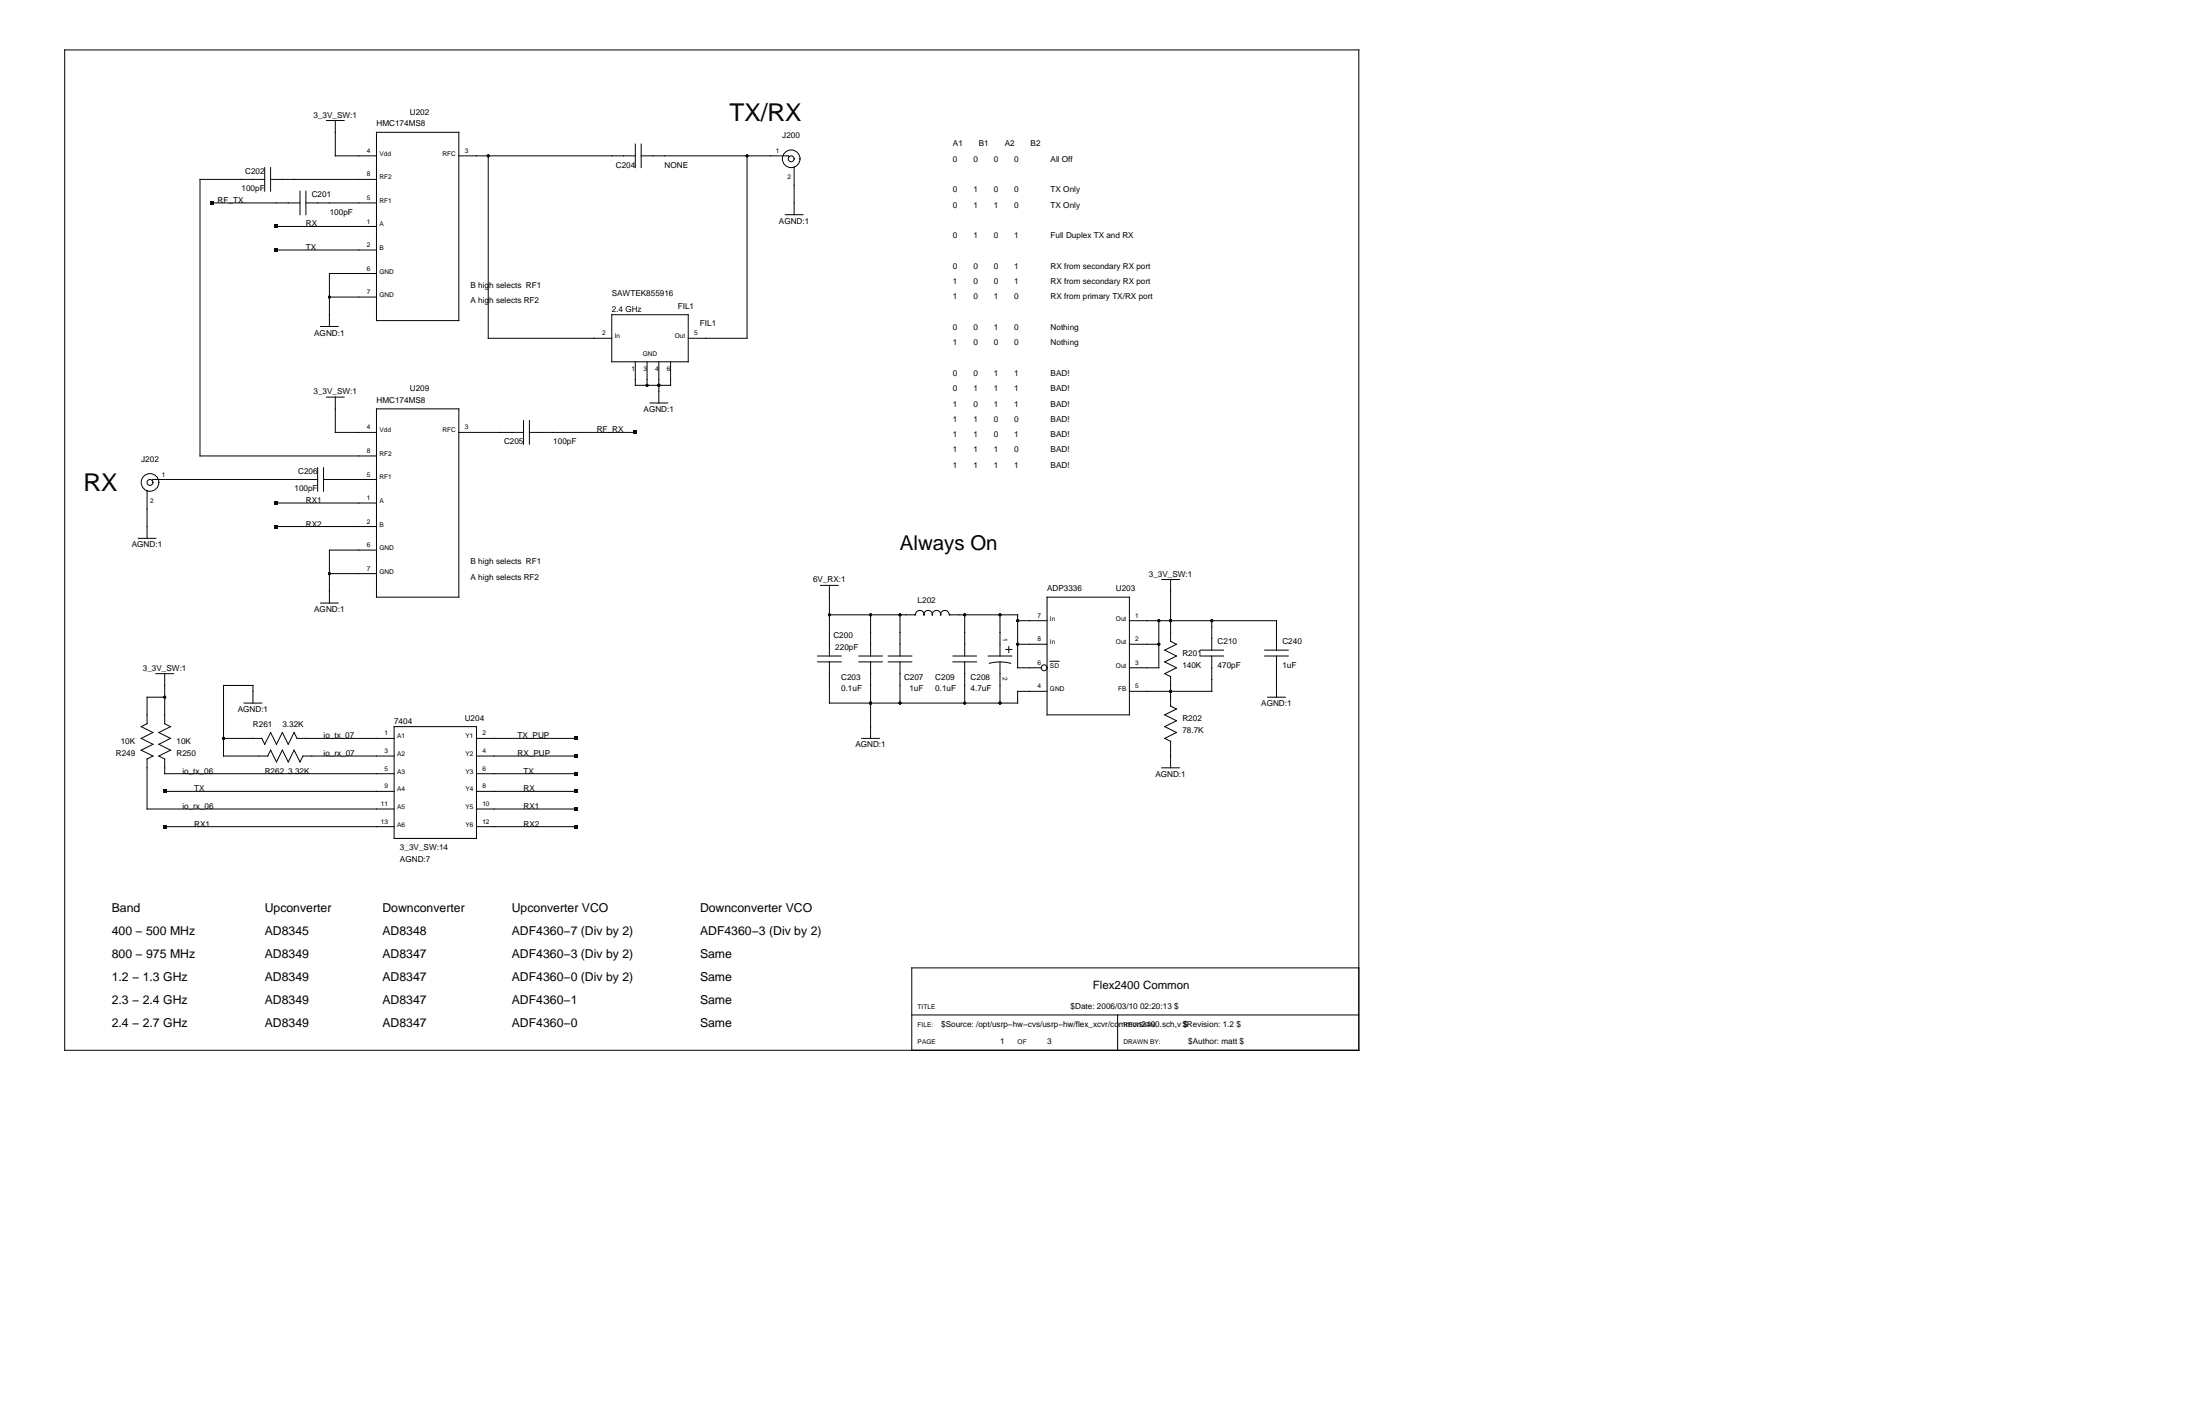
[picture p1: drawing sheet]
<svg xmlns="http://www.w3.org/2000/svg" width="432mm" height="279mm" viewBox="0 0 432 279" stroke-linecap="round" stroke-linejoin="round" font-family="sans-serif">
<g fill="none" stroke="#000" stroke-width=".2">
<path d="M12.7 9.8h254v196.3h-254zM41.6 39.8h17.3M52 35.2h-12.7v54.3h34.6M52 32.9v4.6M53.1 35.2h20.8M53.1 32.9v4.6M58.9 37.5v4.6M60 39.8h13.9M60 37.5v4.6M64.1 23.7h3.4M65.8 23.7v6.9h8.1M73.9 26h16.2v36.9h-16.2z"/>
<path d="M90.1 30.6h34.6M95.8 30.6v35.8h24.3M124.7 28.3v4.6M125.8 30.6h28.9l.2 .2M125.8 28.3v4.6M146.6 30.6v35.8h-11.5M155.8 32.8l.1 9.3M54.3 44.4h19.6M54.3 49.1h19.6M64.7 58.3h9.2M73.9 53.7h-9.2v10.4M154.1 42.1h3.5"/>
<path d="M62.9 64.1h3.5M64.1 77.9h3.4M65.8 77.9v6.9h8.1M120.1 61.8h15v9.2h-15zM124.7 71v4.6h6.9v-4.6M127 71v4.6M127.6 79.1h3.4M129.3 71v8.1M28.9 96.3v9.3M54.3 98.7h19.6M62.3 94.1h-32.3l-.2 .2M62.3 91.8v4.6"/>
<path d="M63.5 94.1h10.4M63.5 91.8v4.6M73.9 80.2h16.2v37h-16.2zM90.1 84.8h12.7M102.8 82.5v4.7M103.9 84.8h20.8M103.9 82.5v4.7M27.1 105.6h3.5M54.3 103.3h19.6M62.9 118.3h3.5M64.7 112.6h9.2M73.9 107.9h-9.2v10.4"/>
<path d="M161.1 114.9h3.4M162.8 114.9v13.8M205.5 117.2h16.2v23.1h-16.2zM228 113.7h3.5M229.8 113.7v12.2M30.6 132.2h3.5M32.3 132.2v9.8l1.2 .6-2.3 1.1 2.3 1.2-2.3 1.1 2.3 1.2-2.3 1.1 1.1 .6v2.9h45.1M32.3 136.8h-3.4v5.2l-1.2 .6 2.3 1.1-2.3 1.2 2.3 1.1-2.3 1.2 2.3 1.1-1.1 .6v9.8h48.5M47.9 138h3.5M49.6 138v-3.5h-5.7v13.8h8.7l.5-1.1M160.5 128.7h4.6M160.5 129.9h4.6"/>
<path d="M162.8 120.6h16.9a.85 .85 0 0 1 .8-.8 .85 .85 0 0 1 .9 .9 .82 .82 0 0 1 .8-.9 .82 .82 0 0 1 .8 .9 .82 .82 0 0 1 .8-.9 .82 .82 0 0 1 .8 .9 .84 .84 0 0 1 .9-.9 .84 .84 0 0 1 .8 .8h13.4v10.4h4.7M162.8 129.9v8.1h36.9v-2.4h5.8M168.6 128.7h4.6M168.6 129.9h4.6M170.9 120.6v8.1M170.9 129.9v15M174.3 128.7h4.7M174.3 129.9h4.7M176.6 120.6v8.1M176.6 129.9v8.1M187 128.7h4.7M187 129.9h4.7"/>
<path d="M189.3 120.6v8.1M189.3 129.9v8.1M194 128.7h4.6M194.2 130.1a8.1 8.1 0 0 1 4.2 0M196.3 120.6v8.1M196.3 129.9v8.1M197.4 127.4h1.2M198 126.9v1.1M199.7 121.8h5.8M199.7 126.4h5.8M206.1 129.7h1.8M221.7 121.8h28.8v5.8"/>
<path d="M221.7 126.4h5.7M227.4 121.8v9.2h-5.7M229.8 125.8l1.1 .6-2.3 1.2 2.3 1.1-2.3 1.2 2.3 1.1-2.3 1.2 1.2 .6v5.8M229.8 138.5l1.1 .6-2.3 1.2 2.3 1.1-2.3 1.2 2.3 1.1-2.3 1.2 1.2 .6v5.2M235.5 128.7h4.6M235.5 127.6h4.6M237.8 128.7v6.9h-16.1M237.8 121.8v5.8M248.2 128.7h4.6M248.2 127.6h4.6M248.8 136.8h3.5M250.5 128.7v8.1"/>
<path d="M32.3 155.3h45.1M43.9 144.9h7.5M51.4 144.9l.6 1.1 1.1-2.3 1.2 2.3 1.1-2.3 1.2 2.3 1.1-2.3 .6 1.2h19.1M53.1 147.2l1.2 2.3 1.1-2.3 1.2 2.3 1.1-2.3 1.2 2.3 .6-1.2h17.9M77.4 142.6h16.1v21.9h-16.1zM93.5 151.8h19.6M93.5 144.9h19.6M93.5 148.3h19.6M93.5 155.3h19.6M93.5 158.7h19.6M169.1 144.9h3.5M228 150.7h3.5"/>
<path d="M32.3 162.2h45.1M93.5 162.2h19.6M179 199.1h87.7M219.4 199.1v7M266.7 189.9h-87.7v16.2"/>
<circle cx="155.3" cy="31.2" r="1.73"/>
<circle cx="155.3" cy="31.2" r=".58"/>
<circle cx="29.4" cy="94.7" r="1.73"/>
<circle cx="29.4" cy="94.7" r=".58"/>
<circle cx="204.9" cy="131" r=".58"/>
</g>
<g fill="#000">
<path d="M41.2 39.5h.7v.7h-.7zM53.9 48.7h.7v.7h-.7zM53.9 44.1h.7v.7h-.7zM53.9 98.4h.7v.6h-.7zM124.3 84.5h.7v.7h-.7zM53.9 103h.7v.7h-.7zM32 154.9h.7v.7h-.7zM112.8 151.5h.7v.7h-.7zM112.8 154.9h.7v.7h-.7zM112.8 158.4h.7v.7h-.7zM112.8 144.5h.7v.7h-.7zM112.8 148h.7v.7h-.7z"/>
<path d="M32 161.9h.7v.6h-.7zM112.8 161.9h.7v.6h-.7z"/>
<circle cx="95.8" cy="30.6" r=".29"/>
<circle cx="146.6" cy="30.6" r=".29"/>
<circle cx="64.7" cy="58.3" r=".29"/>
<circle cx="127" cy="75.6" r=".29"/>
<circle cx="129.3" cy="75.6" r=".29"/>
<circle cx="64.7" cy="112.6" r=".29"/>
<circle cx="32.3" cy="136.8" r=".29"/>
<circle cx="162.8" cy="120.6" r=".29"/>
<circle cx="170.9" cy="120.6" r=".29"/>
<circle cx="170.9" cy="138" r=".29"/>
<circle cx="176.6" cy="138" r=".29"/>
<circle cx="176.6" cy="120.6" r=".29"/>
<circle cx="189.3" cy="138" r=".29"/>
<circle cx="189.3" cy="120.6" r=".29"/>
<circle cx="196.3" cy="138" r=".29"/>
<circle cx="196.3" cy="120.6" r=".29"/>
<circle cx="199.7" cy="126.4" r=".29"/>
<circle cx="199.7" cy="121.8" r=".29"/>
<circle cx="227.4" cy="126.4" r=".29"/>
<circle cx="227.4" cy="121.8" r=".29"/>
<circle cx="229.8" cy="135.6" r=".29"/>
<circle cx="229.8" cy="121.8" r=".29"/>
<circle cx="237.8" cy="121.8" r=".29"/>
<circle cx="43.9" cy="144.9" r=".29"/>
</g>
<g font-size="4.8">
<text x="143.2" y="23.7">TX/RX</text>
<text x="16.4" y="96.4">RX</text>
</g>
<text font-size="4" x="176.6" y="107.9">Always On</text>
<g font-size="2.4">
<text x="21.9" y="178.9">Band</text>
<text x="52" y="178.9">Upconverter</text>
<text x="75" y="178.9">Downconverter</text>
<text x="100.4" y="178.9">Upconverter VCO</text>
<text x="137.4" y="178.9">Downconverter VCO</text>
<text x="21.9" y="183.4">400 − 500 MHz</text>
<text x="52" y="183.4">AD8345</text>
<text x="75" y="183.4">AD8348</text>
<text x="100.4" y="183.4">ADF4360−7 (Div by 2)</text>
<text x="137.4" y="183.4">ADF4360−3 (Div by 2)</text>
<text x="21.9" y="187.9">800 − 975 MHz</text>
<text x="52" y="187.9">AD8349</text>
<text x="75" y="187.9">AD8347</text>
<text x="100.4" y="187.9">ADF4360−3 (Div by 2)</text>
<text x="137.4" y="187.9">Same</text>
<text x="21.9" y="192.4">1.2 − 1.3 GHz</text>
<text x="21.9" y="196.9">2.3 − 2.4 GHz</text>
<text x="52" y="192.4">AD8349</text>
<text x="52" y="196.9">AD8349</text>
<text x="75" y="192.4">AD8347</text>
<text x="75" y="196.9">AD8347</text>
<text x="100.4" y="192.4">ADF4360−0 (Div by 2)</text>
<text x="100.4" y="196.9">ADF4360−1</text>
<text x="137.4" y="192.4">Same</text>
<text x="137.4" y="196.9">Same</text>
<text x="21.9" y="201.5">2.4 − 2.7 GHz</text>
<text x="52" y="201.5">AD8349</text>
<text x="75" y="201.5">AD8347</text>
<text x="100.4" y="201.5">ADF4360−0</text>
<text x="137.4" y="201.5">Same</text>
</g>
<text font-size="2.2" x="214.5" y="194">Flex2400 Common</text>
<g font-size="1.6">
<text x="61.5" y="23.1">3_3V_SW:1</text>
<text x="80.4" y="22.5">U202</text>
<text x="73.9" y="24.8">HMC174MS8</text>
<text x="153.5" y="27.1">J200</text>
<text x="187" y="28.7">A1</text>
<text x="192.1" y="28.7">B1</text>
<text x="197.2" y="28.7">A2</text>
<text x="202.3" y="28.7">B2</text>
<text x="48.1" y="34">C202</text>
<text x="120.9" y="32.9">C204</text>
<text x="130.4" y="32.9">NONE</text>
<text x="187" y="31.7">0</text>
<text x="191" y="31.7">0</text>
<text x="195.1" y="31.7">0</text>
<text x="199.1" y="31.7">0</text>
<text x="206.2" y="31.7">All Off</text>
<text x="42.7" y="39.8">RF_TX</text>
<text x="47.4" y="37.5">100pF</text>
<text x="61.2" y="38.7">C201</text>
<text x="187" y="37.7">0</text>
<text x="187" y="40.7">0</text>
<text x="191" y="37.7">1</text>
<text x="191" y="40.7">1</text>
<text x="195.1" y="37.7">0</text>
<text x="195.1" y="40.7">1</text>
<text x="199.1" y="37.7">0</text>
<text x="199.1" y="40.7">0</text>
<text x="206.2" y="37.7">TX Only</text>
<text x="206.2" y="40.7">TX Only</text>
<text x="60" y="44.4">RX</text>
<text x="64.7" y="42.1">100pF</text>
<text x="152.9" y="43.9">AGND:1</text>
<text x="187" y="46.7">0</text>
<text x="191" y="46.7">1</text>
<text x="195.1" y="46.7">0</text>
<text x="199.1" y="46.7">1</text>
<text x="206.2" y="46.7">Full Duplex TX and RX</text>
<text x="60" y="49.1">TX</text>
<text x="187" y="52.7">0</text>
<text x="191" y="52.7">0</text>
<text x="195.1" y="52.7">0</text>
<text x="199.1" y="52.7">1</text>
<text x="206.2" y="52.7">RX from secondary RX port</text>
<text x="92.4" y="56.4">B high selects RF1</text>
<text x="92.4" y="59.4">A high selects RF2</text>
<text x="120.1" y="58.2">SAWTEK855916</text>
<text x="187" y="55.7">1</text>
<text x="187" y="58.8">1</text>
<text x="191" y="55.7">0</text>
<text x="191" y="58.8">0</text>
<text x="195.1" y="55.7">0</text>
<text x="195.1" y="58.8">1</text>
<text x="199.1" y="55.7">1</text>
<text x="199.1" y="58.8">0</text>
<text x="206.2" y="55.7">RX from secondary RX port</text>
<text x="206.2" y="58.8">RX from primary TX/RX port</text>
<text x="61.7" y="65.8">AGND:1</text>
<text x="120.1" y="61.2">2.4 GHz</text>
<text x="133" y="60.6">FIL1</text>
<text x="137.4" y="64.1">FIL1</text>
<text x="187" y="64.8">0</text>
<text x="191" y="64.8">0</text>
<text x="195.1" y="64.8">1</text>
<text x="199.1" y="64.8">0</text>
<text x="206.2" y="64.8">Nothing</text>
<text x="187" y="67.8">1</text>
<text x="191" y="67.8">0</text>
<text x="195.1" y="67.8">0</text>
<text x="199.1" y="67.8">0</text>
<text x="206.2" y="67.8">Nothing</text>
<text x="61.5" y="77.3">3_3V_SW:1</text>
<text x="80.4" y="76.8">U209</text>
<text x="187" y="73.8">0</text>
<text x="187" y="76.8">0</text>
<text x="191" y="73.8">0</text>
<text x="191" y="76.8">1</text>
<text x="195.1" y="73.8">1</text>
<text x="195.1" y="76.8">1</text>
<text x="199.1" y="73.8">1</text>
<text x="199.1" y="76.8">1</text>
<text x="206.2" y="73.8">BAD!</text>
<text x="206.2" y="76.8">BAD!</text>
<text x="73.9" y="79.1">HMC174MS8</text>
<text x="126.3" y="80.8">AGND:1</text>
<text x="187" y="79.8">1</text>
<text x="187" y="82.8">1</text>
<text x="191" y="79.8">0</text>
<text x="191" y="82.8">1</text>
<text x="195.1" y="79.8">1</text>
<text x="195.1" y="82.8">0</text>
<text x="199.1" y="79.8">1</text>
<text x="199.1" y="82.8">0</text>
<text x="206.2" y="79.8">BAD!</text>
<text x="206.2" y="82.8">BAD!</text>
<text x="98.9" y="87.2">C205</text>
<text x="108.6" y="87.2">100pF</text>
<text x="117.1" y="84.8">RF_RX</text>
<text x="187" y="85.8">1</text>
<text x="187" y="88.8">1</text>
<text x="191" y="85.8">1</text>
<text x="191" y="88.8">1</text>
<text x="195.1" y="85.8">0</text>
<text x="195.1" y="88.8">1</text>
<text x="199.1" y="85.8">1</text>
<text x="199.1" y="88.8">0</text>
<text x="206.2" y="85.8">BAD!</text>
<text x="206.2" y="88.8">BAD!</text>
<text x="27.7" y="90.6">J202</text>
<text x="58.5" y="92.9">C206</text>
<text x="187" y="91.8">1</text>
<text x="191" y="91.8">1</text>
<text x="195.1" y="91.8">1</text>
<text x="199.1" y="91.8">1</text>
<text x="206.2" y="91.8">BAD!</text>
<text x="57.8" y="96.4">100pF</text>
<text x="60" y="98.7">RX1</text>
<text x="25.9" y="107.4">AGND:1</text>
<text x="60" y="103.3">RX2</text>
<text x="92.4" y="110.7">B high selects RF1</text>
<text x="92.4" y="113.7">A high selects RF2</text>
<text x="225.5" y="113.1">3_3V_SW:1</text>
<text x="159.6" y="114.3">6V_RX:1</text>
<text x="180.1" y="118.3">L202</text>
<text x="205.5" y="116">ADP3336</text>
<text x="219" y="116">U203</text>
<text x="61.7" y="120.1">AGND:1</text>
<text x="163.6" y="125.3">C200</text>
<text x="28" y="131.6">3_3V_SW:1</text>
<text x="163.9" y="127.6">220pF</text>
<text x="232.1" y="128.7">R201</text>
<text x="232.1" y="131">140K</text>
<text x="239" y="126.4">C210</text>
<text x="239" y="131">470pF</text>
<text x="251.7" y="126.4">C240</text>
<text x="251.7" y="131">1uF</text>
<text x="165.1" y="133.3">C203</text>
<text x="165.1" y="135.6">0.1uF</text>
<text x="177.4" y="133.3">C207</text>
<text x="178.5" y="135.6">1uF</text>
<text x="183.6" y="133.3">C209</text>
<text x="183.6" y="135.6">0.1uF</text>
<text x="190.5" y="133.3">C208</text>
<text x="190.5" y="135.6">4.7uF</text>
<text x="46.7" y="139.7">AGND:1</text>
<text x="49.6" y="142.6">R261</text>
<text x="55.4" y="142.6">3.32K</text>
<text x="77.4" y="142">7404</text>
<text x="91.2" y="141.4">U204</text>
<text x="232.1" y="141.4">R202</text>
<text x="232.1" y="143.7">78.7K</text>
<text x="247.6" y="138.6">AGND:1</text>
<text x="22.7" y="148.3">R249</text>
<text x="23.7" y="146">10K</text>
<text x="34.6" y="146">10K</text>
<text x="34.6" y="148.3">R250</text>
<text x="63.5" y="148.3">io_rx_07</text>
<text x="63.5" y="144.9">io_tx_07</text>
<text x="101.6" y="144.9">TX_PUP</text>
<text x="101.6" y="148.3">RX_PUP</text>
<text x="167.9" y="146.7">AGND:1</text>
<text x="35.8" y="151.8">io_tx_06</text>
<text x="38.1" y="155.3">TX</text>
<text x="52" y="151.8">R262 3.32K</text>
<text x="102.8" y="151.8">TX</text>
<text x="102.8" y="155.3">RX</text>
<text x="226.8" y="152.4">AGND:1</text>
<text x="35.8" y="158.7">io_rx_06</text>
<text x="102.8" y="158.7">RX1</text>
<text x="38.1" y="162.2">RX1</text>
<text x="78.5" y="166.8">3_3V_SW:14</text>
<text x="102.8" y="162.2">RX2</text>
<text x="78.5" y="169.1">AGND:7</text>
<text x="210.1" y="198">$Date: 2006/03/10 02:20:13 $</text>
<text x="184.7" y="201.5">$Source: /opt/usrp−hw−cvs/usrp−hw/flex_xcvr/common2400.sch,v $</text>
<text x="232.1" y="201.5">$Revision: 1.2 $</text>
<text x="196.3" y="204.9">1</text>
<text x="205.5" y="204.9">3</text>
<text x="233.2" y="204.9">$Author: matt $</text>
</g>
<g font-size="1.3">
<text x="72" y="30">4</text>
<text x="72" y="34.6">8</text>
<text x="74.5" y="30.6">Vdd</text>
<text x="74.5" y="35.2">RF2</text>
<text x="86.8" y="30.6">RFC</text>
<text x="91.2" y="30">3</text>
<text x="152.3" y="30">1</text>
<text x="154.6" y="35.2">2</text>
<text x="72" y="39.2">5</text>
<text x="74.5" y="39.8">RF1</text>
<text x="72" y="43.9">1</text>
<text x="74.5" y="44.4">A</text>
<text x="72" y="48.5">2</text>
<text x="72" y="53.1">6</text>
<text x="74.5" y="49.1">B</text>
<text x="74.5" y="53.7">GND</text>
<text x="72" y="57.7">7</text>
<text x="74.5" y="58.3">GND</text>
<text x="118.2" y="65.8">2</text>
<text x="136.2" y="65.8">5</text>
<text x="120.6" y="66.4">In</text>
<text x="126.2" y="69.8">GND</text>
<text x="132.4" y="66.4">Out</text>
<text x="124" y="72.7">1</text>
<text x="126.3" y="72.7">3</text>
<text x="128.6" y="72.7">4</text>
<text x="130.9" y="72.7">6</text>
<text x="72" y="84.3">4</text>
<text x="72" y="88.9">8</text>
<text x="74.5" y="84.8">Vdd</text>
<text x="74.5" y="89.5">RF2</text>
<text x="86.8" y="84.8">RFC</text>
<text x="91.2" y="84.3">3</text>
<text x="31.7" y="93.5">1</text>
<text x="72" y="93.5">5</text>
<text x="74.5" y="94.1">RF1</text>
<text x="29.4" y="98.7">2</text>
<text x="72" y="98.1">1</text>
<text x="74.5" y="98.7">A</text>
<text x="72" y="102.7">2</text>
<text x="72" y="107.4">6</text>
<text x="74.5" y="103.3">B</text>
<text x="74.5" y="107.9">GND</text>
<text x="72" y="112">7</text>
<text x="74.5" y="112.6">GND</text>
<text x="196.8" y="125.1" transform="rotate(90 196.8 125.1)">1</text>
<text x="203.6" y="121.2">7</text>
<text x="203.6" y="125.8">8</text>
<text x="206.1" y="121.8">In</text>
<text x="219" y="121.8">Out</text>
<text x="222.8" y="121.2">1</text>
<text x="222.8" y="125.8">2</text>
<text x="203.6" y="130.4">6</text>
<text x="206.1" y="131">SD</text>
<text x="206.1" y="126.4">In</text>
<text x="219" y="126.4">Out</text>
<text x="219" y="131">Out</text>
<text x="222.8" y="130.4">3</text>
<text x="196.8" y="132.8" transform="rotate(90 196.8 132.8)">2</text>
<text x="203.6" y="135.1">4</text>
<text x="206.1" y="135.6">GND</text>
<text x="219.5" y="135.6">FB</text>
<text x="222.8" y="135.1">5</text>
<text x="75.5" y="144.3">1</text>
<text x="75.5" y="147.8">3</text>
<text x="77.9" y="144.9">A1</text>
<text x="77.9" y="148.3">A2</text>
<text x="91.4" y="148.3">Y2</text>
<text x="91.4" y="144.9">Y1</text>
<text x="94.7" y="147.8">4</text>
<text x="94.7" y="144.3">2</text>
<text x="75.5" y="151.2">5</text>
<text x="75.5" y="154.7">9</text>
<text x="77.9" y="151.8">A3</text>
<text x="77.9" y="155.3">A4</text>
<text x="91.4" y="155.3">Y4</text>
<text x="91.4" y="151.8">Y3</text>
<text x="94.7" y="154.7">8</text>
<text x="94.7" y="151.2">6</text>
<text x="74.8" y="161.6">13</text>
<text x="74.8" y="158.2">11</text>
<text x="77.9" y="158.7">A5</text>
<text x="91.4" y="158.7">Y5</text>
<text x="94.7" y="161.6">12</text>
<text x="94.7" y="158.2">10</text>
<text x="77.9" y="162.2">A6</text>
<text x="91.4" y="162.2">Y6</text>
<text x="180.1" y="198">TITLE</text>
<text x="180.1" y="201.5">FILE:</text>
<text x="220.5" y="201.5">REVISION:</text>
<text x="180.1" y="204.9">PAGE</text>
<text x="199.7" y="204.9">OF</text>
<text x="220.5" y="204.9">DRAWN BY:</text>
</g>
</svg>
